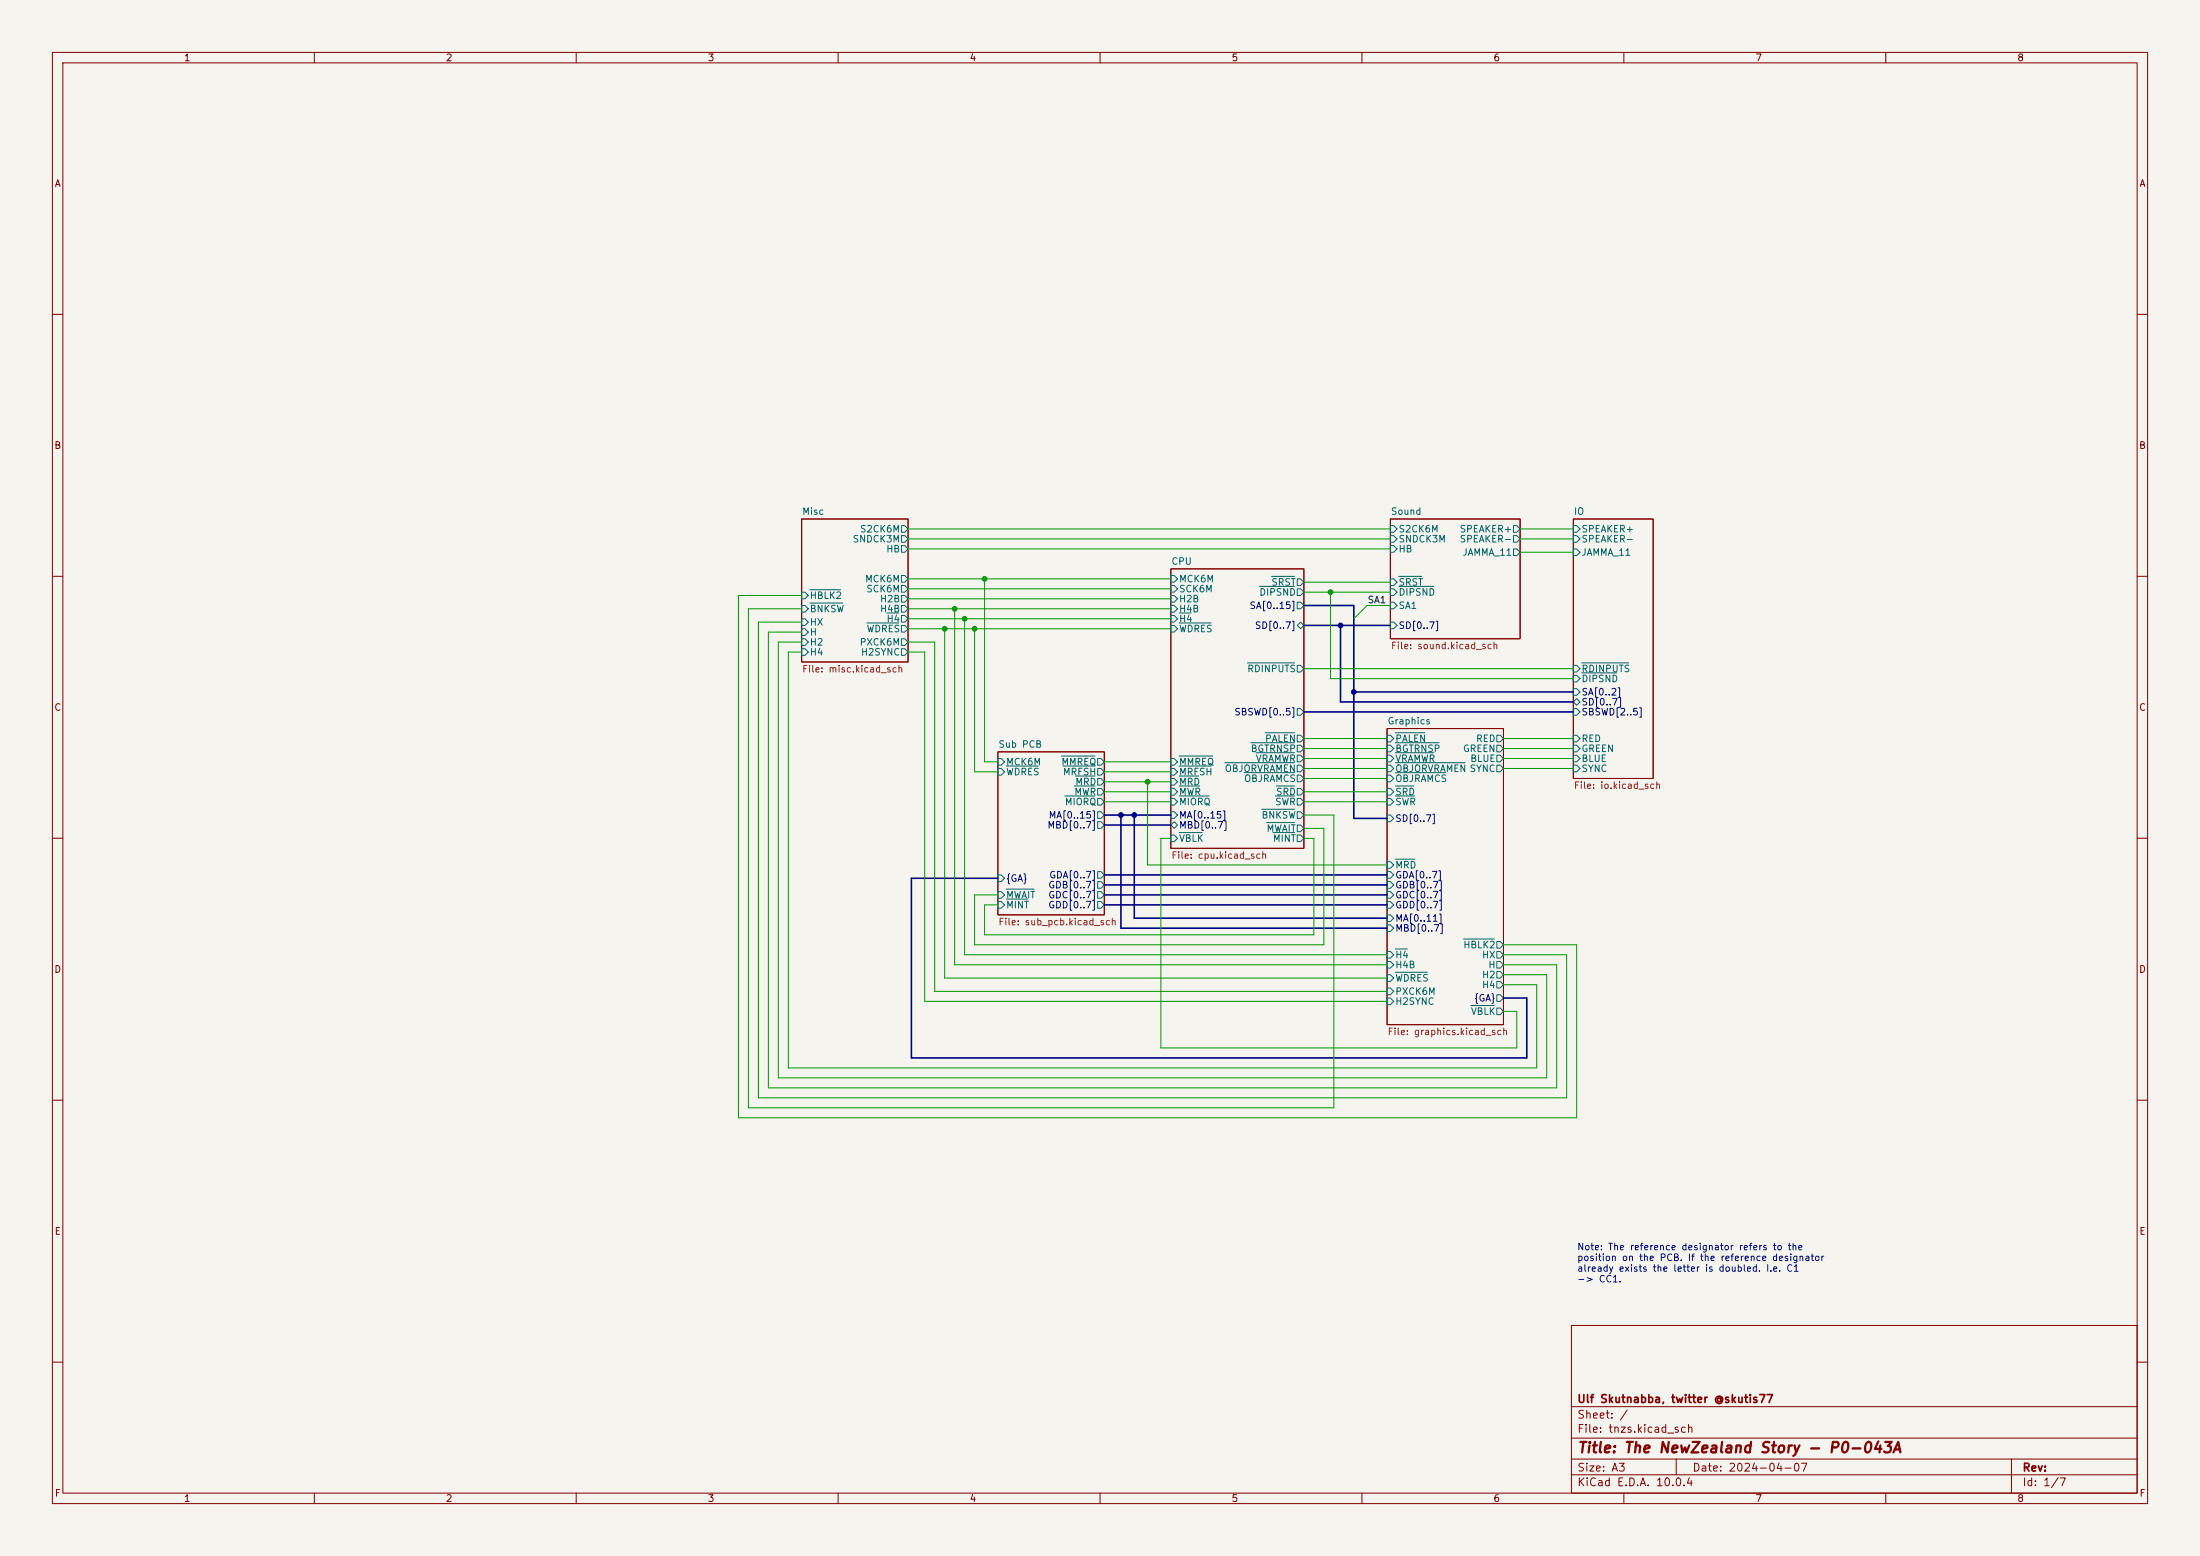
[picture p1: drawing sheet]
<svg xmlns="http://www.w3.org/2000/svg" width="420mm" height="297mm" viewBox="0 0 420 297" stroke-linecap="round" stroke-linejoin="round" font-family="sans-serif">
<path d="M0 0h420v297h-420z" fill="#f5f4ef" stroke="#f5f4ef" stroke-width=".19"/>
<g fill="none" stroke="#840000" stroke-width=".19">
<path d="M10 10h400v277h-400zM12 12h396v273h-396zM60 10v2M110 10v2M160 10v2M210 10v2M260 10v2M310 10v2M360 10v2M10 60h2M408 60h2M153 99.1h20.4v27.3h-20.4z"/>
<path d="M265.4 99.1h24.8v22.8h-24.8zM300.4 99.1h15.2v49.5h-15.2zM10 110h2M223.5 108.6h25.4v53.3h-25.4zM408 110h2M264.8 139.1h22.2v56.5h-22.2zM10 160h2M190.5 143.5h20.3v31.1h-20.3zM408 160h2M10 210h2M408 210h2M300 253h108v32h-108z"/>
<path d="M10 260h2M300 278.5h108M300 274.5h108M300 268.5h108M320 278.5v3M384 278.5v6.5M408 260h2M60 285v2M110 285v2M160 285v2M210 285v2M260 285v2"/>
<path d="M300 281.5h108M310 285v2M360 285v2"/>
</g>
<g fill="none" stroke="#006464" stroke-width=".19">
<path d="M153 118.1h.7l.6 .6-.6 .7h-.7zM153 115.6h.7l.6 .6-.6 .6h-.7zM153 113h.7l.6 .7-.6 .6h-.7zM154.6 115.1h6.3M154.6 112.6h5.9M165.5 118.9h6.1M169.3 117h2.3M172.1 113.7h.6l.7 .6-.7 .6h-.6zM172.1 100.3h.6l.7 .7-.7 .6h-.6zM172.1 102.2h.6l.7 .7-.7 .6h-.6zM172.1 104.1h.6l.7 .7-.7 .6h-.6zM172.1 111.8h.6l.7 .6-.7 .6h-.6z"/>
<path d="M172.1 109.9h.6l.7 .6-.7 .6h-.6zM172.1 117.5h.6l.7 .6-.7 .6h-.6zM172.1 119.4h.6l.7 .6-.7 .7h-.6zM172.1 115.6h.6l.7 .6-.7 .6h-.6zM223.5 111.8h.7l.6 .6-.6 .6h-.7zM223.5 119.4h.7l.6 .6-.6 .7h-.7zM223.5 117.5h.7l.6 .6-.6 .6h-.7zM223.5 109.9h.7l.6 .6-.6 .6h-.7zM223.5 115.6h.7l.6 .6-.6 .6h-.7zM223.5 113.7h.7l.6 .6-.6 .6h-.7zM225.1 118.9h6.1M225.1 117h2.3"/>
<path d="M240.4 111.9h6.7M242.7 110h4.4M247.6 112.4h.7l.6 .6-.6 .7h-.7zM247.6 110.5h.7l.6 .6-.6 .7h-.7zM247.6 114.9h.7l.6 .7-.6 .6h-.7zM247.6 119.4l.7-.7 .6 .7-.6 .6zM265.4 118.7h.7l.6 .7-.6 .6h-.7zM265.4 110.5h.7l.6 .6-.6 .7h-.7zM265.4 112.4h.7l.6 .6-.6 .7h-.7zM265.4 114.9h.7l.6 .7-.6 .6h-.7zM265.4 102.2h.7l.6 .7-.6 .6h-.7zM265.4 104.1h.7l.6 .7-.6 .6h-.7z"/>
<path d="M265.4 100.3h.7l.6 .7-.6 .6h-.7zM267 111.9h6.7M267 110h4.4M288.9 104.8h.7l.6 .6-.6 .6h-.7zM288.9 100.3h.7l.6 .7-.6 .6h-.7zM288.9 102.2h.7l.6 .7-.6 .6h-.7zM300.4 102.2h.6l.6 .7-.6 .6h-.6zM300.4 104.8h.6l.6 .6-.6 .6h-.6zM300.4 100.3h.6l.6 .7-.6 .6h-.6zM153 121.9h.7l.6 .7-.6 .6h-.7zM153 123.8h.7l.6 .7-.6 .6h-.7zM153 120h.7l.6 .7-.6 .6h-.7z"/>
<path d="M172.1 123.8h.6l.7 .7-.7 .6h-.6zM172.1 121.9h.6l.7 .7-.7 .6h-.6zM238.1 126.5h9M241.5 139.9h5.6M247.6 127h.7l.6 .6-.6 .7h-.7zM247.6 135.3h.7l.6 .6-.6 .6h-.7zM266.4 139.9h5.6M300.4 127h.6l.6 .6-.6 .7h-.6zM300.4 135.3h.6l.6 .6-.6 .6h-.6zM300.4 131.4h.6l.6 .7-.6 .6h-.6zM300.4 134l.6-.6 .6 .6-.6 .6zM300.4 128.9h.6l.6 .6-.6 .7h-.6z"/>
<path d="M301.9 126.5h9M301.9 128.4h6.7M190.5 146.7h.6l.7 .6-.7 .7h-.6zM190.5 144.8h.6l.7 .6-.7 .7h-.6zM192.1 146.2h6.1M202.6 144.3h6.4M202.9 146.2h6.1M203.3 151.9h5.7M205.1 150h3.9M205.3 148.1h3.7M209.5 154.9h.7l.6 .7-.6 .6h-.7zM209.5 148.6h.7l.6 .6-.6 .7h-.7z"/>
<path d="M209.5 150.5h.7l.6 .6-.6 .7h-.7zM209.5 146.7h.7l.6 .6-.6 .7h-.7zM209.5 144.8h.7l.6 .6-.6 .7h-.7zM209.5 152.4h.7l.6 .6-.6 .7h-.7zM209.5 156.8h.7l.6 .7-.6 .6h-.7zM223.5 150.5h.7l.6 .6-.6 .7h-.7zM223.5 159.4h.7l.6 .6-.6 .7h-.7zM223.5 154.9h.7l.6 .7-.6 .6h-.7zM223.5 144.8h.7l.6 .6-.6 .7h-.7zM223.5 146.7h.7l.6 .6-.6 .7h-.7zM223.5 152.4h.7l.6 .6-.6 .7h-.7zM223.5 148.6h.7l.6 .6-.6 .7h-.7z"/>
<path d="M223.5 157.5l.7-.7 .6 .7-.6 .6zM225.1 150h3.9M225.1 158.9h4.4M225.1 144.3h6.4M225.1 146.2h6.1M225.1 151.9h5.7M225.1 148.1h3.7M233.8 145.6h13.3M237.5 147.5h9.6M238.8 141.8h8.3M239.8 143.7h7.3M240.9 154.5h6.2"/>
<path d="M241.8 157h5.3M243 158.9h4.1M243.5 151.9h3.6M243.6 150h3.5M247.6 140.3h.7l.6 .7-.6 .6h-.7zM247.6 146.1h.7l.6 .6-.6 .6h-.7zM247.6 157.5h.7l.6 .6-.6 .7h-.7zM247.6 148h.7l.6 .6-.6 .6h-.7zM247.6 144.1h.7l.6 .7-.6 .6h-.7zM247.6 142.2h.7l.6 .7-.6 .6h-.7zM247.6 154.9h.7l.6 .7-.6 .6h-.7zM247.6 159.4h.7l.6 .6-.6 .7h-.7z"/>
<path d="M247.6 152.4h.7l.6 .6-.6 .7h-.7zM247.6 150.5h.7l.6 .6-.6 .7h-.7zM264.8 144.1h.6l.7 .7-.7 .6h-.6zM264.8 146.1h.6l.7 .6-.7 .6h-.6zM264.8 148h.6l.7 .6-.7 .6h-.6zM264.8 140.3h.6l.7 .7-.7 .6h-.6zM264.8 152.4h.6l.7 .6-.7 .7h-.6zM264.8 150.5h.6l.7 .6-.7 .7h-.6zM264.8 155.6h.6l.7 .6-.7 .6h-.6zM264.8 142.2h.6l.7 .7-.7 .6h-.6zM266.4 150h3.5M266.4 145.6h13.3"/>
<path d="M266.4 147.5h9.6M266.4 143.7h7.3M266.4 141.8h8.3M266.4 151.9h3.7M285.7 140.3h.7l.6 .7-.6 .6h-.7zM285.7 146.1h.7l.6 .6-.6 .6h-.7zM285.7 144.1h.7l.6 .7-.6 .6h-.7zM285.7 142.2h.7l.6 .7-.6 .6h-.7zM300.4 140.3h.6l.6 .7-.6 .6h-.6zM300.4 144.1h.6l.6 .7-.6 .6h-.6zM300.4 146.1h.6l.6 .6-.6 .6h-.6zM300.4 142.2h.6l.6 .7-.6 .6h-.6z"/>
<path d="M190.5 172.1h.6l.7 .6-.7 .7h-.6zM190.5 170.2h.6l.7 .6-.7 .7h-.6zM190.5 167h.6l.7 .6-.7 .7h-.6zM192.1 171.6h4.1M192.1 169.7h5.3M209.5 170.2h.7l.6 .6-.6 .7h-.7zM209.5 166.4h.7l.6 .6-.6 .6h-.7zM209.5 168.3h.7l.6 .6-.6 .6h-.7zM209.5 172.1h.7l.6 .6-.6 .7h-.7zM264.8 164.5h.6l.7 .6-.7 .6h-.6zM264.8 174.6h.6l.7 .7-.7 .6h-.6zM264.8 170.2h.6l.7 .6-.7 .7h-.6z"/>
<path d="M264.8 168.3h.6l.7 .6-.7 .6h-.6zM264.8 172.1h.6l.7 .6-.7 .7h-.6zM264.8 166.4h.6l.7 .6-.7 .6h-.6zM264.8 176.5h.6l.7 .7-.7 .6h-.6zM266.4 164h3.7M279.4 179.2h5.8M285.7 179.7h.7l.6 .6-.6 .7h-.7zM264.8 183.5h.6l.7 .7-.7 .6h-.6zM264.8 190.5h.6l.7 .6-.7 .7h-.6zM264.8 181.6h.6l.7 .6-.7 .7h-.6zM264.8 186.1h.6l.7 .6-.7 .6h-.6zM264.8 188.6h.6l.7 .6-.7 .7h-.6z"/>
<path d="M266.4 181.1h2.3M266.4 185.6h6.1M280.8 191.9h4.4M285.7 185.4h.7l.6 .7-.6 .6h-.7zM285.7 183.5h.7l.6 .7-.6 .6h-.7zM285.7 192.4h.7l.6 .6-.6 .7h-.7zM285.7 187.3h.7l.6 .7-.6 .6h-.7zM285.7 181.6h.7l.6 .6-.6 .7h-.7zM285.7 189.9h.7l.6 .6-.6 .6h-.7z"/>
</g>
<g fill="none" stroke="#000084" stroke-width=".3">
<path d="M248.9 115.6h9.5v40.6h6.4M248.9 119.4h16.5M255.9 119.4v14.6h44.5M248.9 135.9h51.5M258.4 132.1h42M210.8 155.6h12.7M210.8 157.5h12.7M214 155.6v21.6h50.8M216.5 155.6v19.7h48.3M190.5 167.6h-16.5v34.3h117.5v-11.4h-4.5M210.8 167h54M210.8 170.8h54"/>
<path d="M210.8 168.9h54M210.8 172.7h54"/>
</g>
<g fill="none" stroke="#009600" stroke-width=".19">
<path d="M153 118.7h-8.2v90.9h154.3v-27.4h-12.1M153 116.2h-10.1v95.3h111.7v-55.9h-5.7M153 113.7h-12v99.7h160v-33.1h-14M173.4 118.1h50.1M173.4 104.8h92M173.4 110.5h50.1M173.4 112.4h50.1M173.4 114.3h50.1M173.4 116.2h50.1M173.4 101h92M173.4 102.9h92M182.2 116.2v68h82.6"/>
<path d="M184.1 118.1v64.1h80.7M188 110.5v34.9h2.5M248.9 113h16.5M248.9 111.1h16.5M254 113v16.5h46.4M265.4 115.6h-4.4l-2.6 2.5M290.2 101h10.2M290.2 105.4h10.2M290.2 102.9h10.2M153 120.7h-6.3v86.9h150.5v-23.4h-10.2M153 122.6h-4.4v83.1h146.7v-19.6h-8.3M153 124.5h-2.5v79.3h142.9v-15.8h-6.4"/>
<path d="M173.4 124.5h3.1v66.6h88.3M173.4 120h50.1M173.4 122.6h5v66.6h86.4M180.3 120v66.7h84.5M186.1 120v27.3h4.4M248.9 127.6h51.5M210.8 147.3h12.7M210.8 151.1h12.7M210.8 153h12.7M210.8 145.4h12.7M210.8 149.2h12.7M219.1 149.2v15.9h45.7"/>
<path d="M248.9 158.1h3.8v22.2h-66.6v-9.5h4.4M248.9 151.1h15.9M248.9 142.9h15.9M248.9 146.7h15.9M248.9 141h15.9M248.9 153h15.9M248.9 144.8h15.9M248.9 148.6h15.9M287 142.9h13.4M287 146.7h13.4M287 141h13.4M287 144.8h13.4"/>
<path d="M223.5 160h-1.9v40h68v-7h-2.6M248.9 160h1.9v18.4h-62.8v-5.7h2.5"/>
</g>
<g fill="#000084" stroke="#000084" stroke-width=".19">
<circle cx="258.4" cy="132.1" r=".46"/>
<circle cx="216.5" cy="155.6" r=".46"/>
<circle cx="214" cy="155.6" r=".46"/>
<circle cx="255.9" cy="119.4" r=".46"/>
</g>
<g fill="#009600" stroke="#009600" stroke-width=".19">
<circle cx="219.1" cy="149.2" r=".46"/>
<circle cx="188" cy="110.5" r=".46"/>
<circle cx="186.1" cy="120" r=".46"/>
<circle cx="180.3" cy="120" r=".46"/>
<circle cx="184.1" cy="118.1" r=".46"/>
<circle cx="182.2" cy="116.2" r=".46"/>
<circle cx="254" cy="113" r=".46"/>
</g>
<text font-size="2" fill="#840000" x="301" y="277.8">Title: The NewZealand Story - P0-043A</text>
<g font-size="1.5" fill="#840000">
<text x="301" y="268.1">Ulf Skutnabba, twitter @skutis77</text>
<text x="301" y="273.8">File: tnzs.kicad_sch</text>
<text x="301" y="271.1">Sheet: /</text>
<text x="301" y="281.2">Size: A3</text>
<text x="323" y="281.2">Date: 2024-04-07</text>
<text x="386" y="281.2">Rev:</text>
<text x="301" y="284">KiCad E.D.A. 10.0.4</text>
<text x="386" y="284">Id: 1/7</text>
</g>
<g font-size="1.3" fill="#840000">
<text x="35" y="12">1</text>
<text x="85" y="12">2</text>
<text x="135" y="12">3</text>
<text x="185" y="12">4</text>
<text x="235" y="12">5</text>
<text x="285" y="12">6</text>
<text x="335" y="12">7</text>
<text x="385" y="12">8</text>
<text x="10.3" y="36">A</text>
<text x="408.3" y="36">A</text>
<text x="10.3" y="86">B</text>
<text x="408.2" y="86">B</text>
<text x="10.3" y="136">C</text>
<text x="408.2" y="136">C</text>
<text x="10.3" y="186">D</text>
<text x="408.2" y="186">D</text>
<text x="10.3" y="236">E</text>
<text x="408.3" y="236">E</text>
<text x="10.3" y="286">F</text>
<text x="35" y="287">1</text>
<text x="85" y="287">2</text>
<text x="135" y="287">3</text>
<text x="185" y="287">4</text>
<text x="235" y="287">5</text>
<text x="285" y="287">6</text>
<text x="335" y="287">7</text>
<text x="385" y="287">8</text>
<text x="408.3" y="286">F</text>
</g>
<g font-size="1.3" fill="#006464">
<text x="153" y="98.6">Misc</text>
<text x="164.1" y="101.9">S2CK6M</text>
<text x="265.4" y="98.6">Sound</text>
<text x="266.9" y="101.9">S2CK6M</text>
<text x="278.6" y="101.9">SPEAKER+</text>
<text x="300.4" y="98.6">IO</text>
<text x="301.8" y="101.9">SPEAKER+</text>
<text x="162.7" y="103.8">SNDCK3M</text>
<text x="169.1" y="105.7">HB</text>
<text x="266.9" y="103.8">SNDCK3M</text>
<text x="266.9" y="105.7">HB</text>
<text x="278.6" y="103.8">SPEAKER-</text>
<text x="279.1" y="106.4">JAMMA_11</text>
<text x="301.8" y="103.8">SPEAKER-</text>
<text x="301.8" y="106.4">JAMMA_11</text>
<text x="165" y="111.5">MCK6M</text>
<text x="165.3" y="113.4">SCK6M</text>
<text x="223.5" y="108.1">CPU</text>
<text x="225" y="113.4">SCK6M</text>
<text x="225" y="111.5">MCK6M</text>
<text x="242.6" y="112.1">SRST</text>
<text x="266.9" y="112.1">SRST</text>
<text x="154.5" y="119.7">HX</text>
<text x="154.5" y="117.2">BNKSW</text>
<text x="154.5" y="114.6">HBLK2</text>
<text x="167.9" y="115.3">H2B</text>
<text x="167.9" y="117.2">H4B</text>
<text x="169.2" y="119.1">H4</text>
<text x="225" y="119.1">H4</text>
<text x="225" y="117.2">H4B</text>
<text x="225" y="115.3">H2B</text>
<text x="240.3" y="114">DIPSND</text>
<text x="266.9" y="114">DIPSND</text>
<text x="266.9" y="116.5">SA1</text>
<text x="154.5" y="123.5">H2</text>
<text x="154.5" y="125.4">H4</text>
<text x="154.5" y="121.6">H</text>
<text x="164" y="123.5">PXCK6M</text>
<text x="164.3" y="125.4">H2SYNC</text>
<text x="165.3" y="121">WDRES</text>
<text x="225" y="121">WDRES</text>
<text x="238" y="128.6">RDINPUTS</text>
<text x="301.8" y="128.6">RDINPUTS</text>
<text x="301.8" y="130.5">DIPSND</text>
<text x="190.5" y="143">Sub PCB</text>
<text x="238.7" y="143.8">BGTRNSP</text>
<text x="241.4" y="141.9">PALEN</text>
<text x="264.8" y="138.6">Graphics</text>
<text x="266.3" y="141.9">PALEN</text>
<text x="266.3" y="143.8">BGTRNSP</text>
<text x="279.2" y="143.8">GREEN</text>
<text x="281.7" y="141.9">RED</text>
<text x="301.8" y="141.9">RED</text>
<text x="301.8" y="143.8">GREEN</text>
<text x="192" y="148.3">WDRES</text>
<text x="192" y="146.4">MCK6M</text>
<text x="202.5" y="146.4">MMREQ</text>
<text x="202.8" y="148.3">MRFSH</text>
<text x="225" y="146.4">MMREQ</text>
<text x="225" y="148.3">MRFSH</text>
<text x="233.7" y="147.7">OBJORVRAMEN</text>
<text x="237.4" y="149.6">OBJRAMCS</text>
<text x="239.6" y="145.8">VRAMWR</text>
<text x="266.3" y="145.8">VRAMWR</text>
<text x="266.3" y="147.7">OBJORVRAMEN SYNC</text>
<text x="266.3" y="149.6">OBJRAMCS</text>
<text x="280.6" y="145.8">BLUE</text>
<text x="301.8" y="145.8">BLUE</text>
<text x="301.8" y="147.7">SYNC</text>
<text x="203.2" y="154">MIORQ</text>
<text x="205" y="152.1">MWR</text>
<text x="205.2" y="150.2">MRD</text>
<text x="225" y="152.1">MWR</text>
<text x="225" y="154">MIORQ</text>
<text x="225" y="150.2">MRD</text>
<text x="243.3" y="154">SWR</text>
<text x="243.5" y="152.1">SRD</text>
<text x="266.3" y="154">SWR</text>
<text x="266.3" y="152.1">SRD</text>
<text x="225" y="161">VBLK</text>
<text x="240.7" y="156.5">BNKSW</text>
<text x="241.7" y="159.1">MWAIT</text>
<text x="242.9" y="161">MINT</text>
<text x="266.3" y="166.1">MRD</text>
<text x="192" y="173.7">MINT</text>
<text x="192" y="171.8">MWAIT</text>
<text x="266.3" y="185.1">H4B</text>
<text x="266.3" y="183.2">H4</text>
<text x="279.2" y="181.3">HBLK2</text>
<text x="282.8" y="183.2">HX</text>
<text x="284" y="185.1">H</text>
<text x="266.3" y="187.7">WDRES</text>
<text x="266.3" y="190.2">PXCK6M</text>
<text x="282.8" y="187">H2</text>
<text x="282.8" y="188.9">H4</text>
<text x="266.3" y="192.1">H2SYNC</text>
<text x="280.7" y="194">VBLK</text>
</g>
<g font-size="1.3" fill="#000084">
<text x="238.4" y="116.5">SA[0..15]</text>
<text x="239.5" y="120.4">SD[0..7]</text>
<text x="266.9" y="120.4">SD[0..7]</text>
<text x="235.5" y="136.9">SBSWD[0..5]</text>
<text x="301.8" y="136.9">SBSWD[2..5]</text>
<text x="301.8" y="133.1">SA[0..2]</text>
<text x="301.8" y="135">SD[0..7]</text>
<text x="199.8" y="158.5">MBD[0..7]</text>
<text x="200.1" y="156.5">MA[0..15]</text>
<text x="225" y="156.5">MA[0..15]</text>
<text x="225" y="158.5">MBD[0..7]</text>
<text x="266.3" y="157.2">SD[0..7]</text>
<text x="200.2" y="168">GDA[0..7]</text>
<text x="266.3" y="168">GDA[0..7]</text>
<text x="192" y="168.6">{GA}</text>
<text x="200" y="171.8">GDC[0..7]</text>
<text x="200" y="169.9">GDB[0..7]</text>
<text x="200" y="173.7">GDD[0..7]</text>
<text x="266.3" y="171.8">GDC[0..7]</text>
<text x="266.3" y="169.9">GDB[0..7]</text>
<text x="266.3" y="173.7">GDD[0..7]</text>
<text x="266.3" y="176.2">MA[0..11]</text>
<text x="266.3" y="178.1">MBD[0..7]</text>
<text x="281.3" y="191.5">{GA}</text>
</g>
<text font-size="1.3" fill="#0f0f0f" x="261" y="115.4">SA1</text>
<g font-size="1.3" fill="#725600">
<text x="265.4" y="124.2">File: sound.kicad_sch</text>
<text x="153" y="128.7">File: misc.kicad_sch</text>
<text x="300.4" y="150.9">File: io.kicad_sch</text>
<text x="223.5" y="164.2">File: cpu.kicad_sch</text>
<text x="190.5" y="176.9">File: sub_pcb.kicad_sch</text>
<text x="264.8" y="197.9">File: graphics.kicad_sch</text>
</g>
<g font-size="1.3" fill="#0000c2">
<text x="301" y="239">Note: The reference designator refers to the</text>
<text x="301" y="241">position on the PCB. If the reference designator</text>
<text x="301" y="243">already exists the letter is doubled. I.e. C1</text>
<text x="301" y="245.1">-&gt; CC1.</text>
</g>
</svg>
